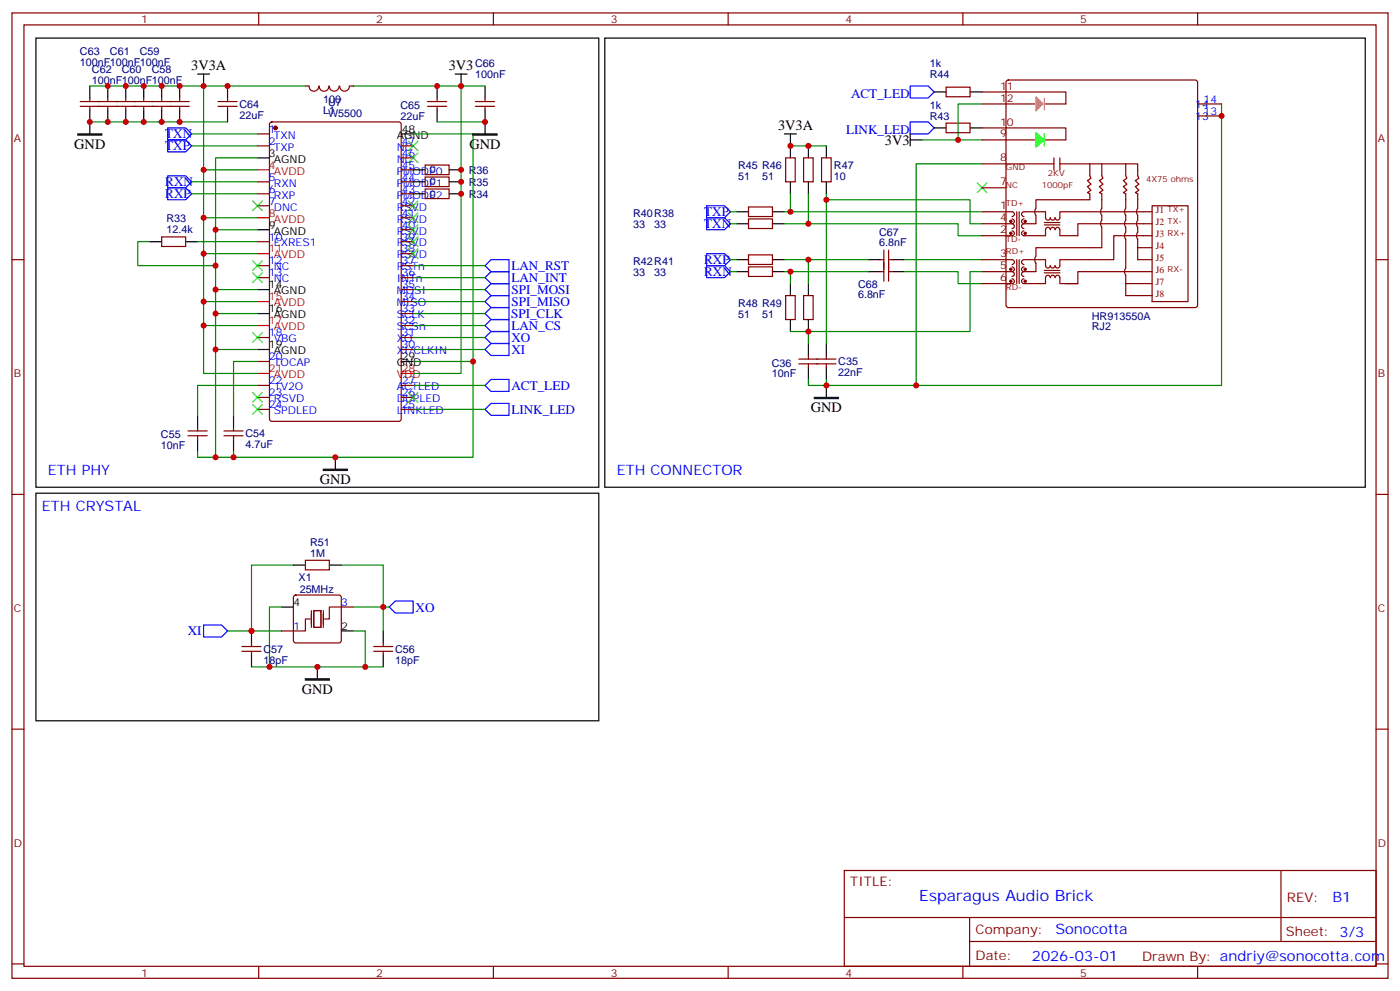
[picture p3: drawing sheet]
<svg xmlns="http://www.w3.org/2000/svg" width="412mm" height="292mm" viewBox="0 0 412 292" stroke-linecap="round" stroke-linejoin="round" font-family="sans-serif">
<g fill="none" stroke="#870000" stroke-width=".35">
<path d="M3.5 3.8h405.4v284.3h-405.4zM7.1 7.3h398.2v277.3h-398.2zM76.2 3.8v3.5M145.3 3.8v3.5M214.5 3.8v3.5M283.6 3.8v3.5M352.8 3.8v3.5M23.6 31.3h32.1M23.6 29.9h32.1M26.5 28.9v1M26.5 31.3v1.1M31.7 28.9v1"/>
<path d="M31.7 31.3v1.1M37 28.9v1M37 31.3v1.1M42.3 28.9v1M42.3 31.3v1.1M47.6 28.9v1M47.6 31.3v1.1M52.9 28.9v1M52.9 31.3v1.1M64.2 31.3h5.6M64.2 29.9h5.6M67 28.9v1"/>
<path d="M67 31.3v1.1M75.8 39.4h3.6M79.6 36.1l.5-.2h37.4l.6 .4 .1 87.1-.5 .7h-37.6l-.7-.5v-87zM90 25.3h1M93.9 25.4a1.41 1.41 0 0 1-1.4 1.5 1.41 1.41 0 0 1-1.4-1.5M94.1 25.4a1.41 1.41 0 0 0 1.4 1.5 1.41 1.41 0 0 0 1.4-1.5M97 25.4a1.41 1.41 0 0 0 1.4 1.5 1.41 1.41 0 0 0 1.4-1.5M102.9 25.4a1.41 1.41 0 0 1-1.4 1.4 1.41 1.41 0 0 1-1.4-1.4M103 25.3h1.1M125.9 31.3h5.7M125.9 29.9h5.7M128.8 28.9v1"/>
<path d="M128.8 31.3v1.1M140.1 31.3h5.6M140.1 29.9h5.6M142.9 28.9v1M142.9 31.3v1.1M278.7 36.3h7.1v2.8h-7.1zM278.7 25.7h7.1v2.8h-7.1zM289.3 27.1h24.7v3.5h-6M289.3 37.7h24.7v3.5h-6M289.3 30.6h15.5M296.6 23.8l.4-.2h55.1l.5 .2 .2 .5v65.6l-.3 .5-.4 .2h-55.1l-.5-.2-.2-.5v-65.6zM352.8 30.6h7"/>
<path d="M352.8 34.1h7M75.8 43h3.6M75.8 53.6h3.6M75.8 57.1h3.6M118.2 43h3.5M118.2 53.6h3.5M118.2 57.1h3.5M118.2 50h3.5M118.2 46.5h3.5M125.2 55.7h7.1v2.8h-7.1zM125.2 52.1h7.1v2.9h-7.1zM125.2 48.6h7.1v2.8h-7.1z"/>
<path d="M231.4 46.5h2.8v7.1h-2.8zM236.7 46.5h2.8v7.1h-2.8zM242 46.5h2.8v7.1h-2.8zM289.3 55.3h7M289.3 48.3h21.1M289.3 41.2h15.5M310.4 46.5v3.5M312.2 48.3h22.9v3.5l.4 .7-1.1 .7 1.1 1.1-1.1 .7 1.1 1-1.1 .7 .7 .4v4.2a1.77 1.77 0 0 0 0 2.1v1.4M312.2 46.5v3.5M321 48.3v3.5l.4 .7-1.1 .7 1.1 1.1-1.1 .7 1.1 1-1.1 .7 .7 .4v1.7h-15.8l-.1 2.5a1.77 1.77 0 0 0 .1 2.1v2.5h-3.6M324.6 48.3v3.5l.3 .7-1.1 .7 1.1 1.1-1.1 .7 1.1 1-1.1 .7 .8 .4-.1 4.2a1.77 1.77 0 0 0 .1 2.1v1.4M331.6 48.3v3.5l.4 .7-1.1 .7 1.1 1.1-1.1 .7 1.1 1-1.1 .7 .7 .4v4.2a1.77 1.77 0 0 0 0 2.1v1.4"/>
<path d="M3.5 76.5h3.6M47.6 69.8h7.1v2.8h-7.1zM75.8 60.6h3.6M75.8 71.2h3.6M75.8 78.2h3.6M118.2 60.6h3.5M118.2 71.2h3.5M118.2 78.2h3.5M118.2 74.7h3.5M118.2 67.7h3.5M118.2 64.1h3.5M220.5 61h7v2.8h-7z"/>
<path d="M220.5 64.5h7v2.8h-7zM220.5 75.1h7v2.8h-7zM220.5 78.6h7v2.8h-7zM259.3 76.5h1M260.3 73.7v9.1M261.8 76.5h1M261.8 73.7v9.1M289.3 76.5h8.8a.71 .71 0 0 1 .7 .7 .71 .71 0 0 1-.7 .7M289.3 62.4h8.8a.71 .71 0 0 1 .7 .7 .71 .71 0 0 1-.7 .7M289.3 65.9h8.8M298.1 78.6a.71 .71 0 0 1 .7 .7 .71 .71 0 0 1-.7 .7M298.1 65.9a.71 .71 0 0 1 .7 .7 .71 .71 0 0 1-.7 .7"/>
<path d="M298.1 68a.71 .71 0 0 1 .7 .7 .71 .71 0 0 1-.7 .7h-8.8M298.1 64.5a.71 .71 0 0 1 .7 .7 .71 .71 0 0 1-.7 .7M299.5 62.4v7M299.5 76.5v7M300.2 62.4v7M300.2 76.5v7M301.6 78.6a.71 .71 0 0 0-.7 .7 .71 .71 0 0 0 .7 .7M301.6 65.9a.71 .71 0 0 0-.7 .7 .71 .71 0 0 0 .7 .7M301.6 64.5a.71 .71 0 0 0-.7 .7 .71 .71 0 0 0 .7 .7M307.6 79.7h4.6M307.6 66.3h4.6M307.6 65.5h4.6"/>
<path d="M324.5 64.9a1.77 1.77 0 0 0 .1 2.1v6h-19.4l-.1 2.4a1.77 1.77 0 0 0 .1 2.1v2.5h-3.6M331.6 68.4a1.77 1.77 0 0 0 0 2.1v8.5a1.77 1.77 0 0 0 0 2.1v6h7.8M331.6 64.9a1.77 1.77 0 0 0 0 2.1v1.4M335.1 68.4a1.77 1.77 0 0 0 0 2.1v6h4.3M335.1 64.9a1.77 1.77 0 0 0 0 2.1v1.4M335.1 73h4.3M339.4 69.4h-11.3v7.1h-15.9v1.7a.71 .71 0 0 1-.7 .8 .71 .71 0 0 1-.7-.8 .71 .71 0 0 1-.7 .8 .71 .71 0 0 1-.7-.8 .71 .71 0 0 1-.7 .8 .71 .71 0 0 1-.7-.8v-1.7h-6.4a.71 .71 0 0 0-.7 .7 .71 .71 0 0 0 .7 .7M339.4 65.9h-21.9v3.5h-5.3v-1.7a.71 .71 0 0 0-.7-.7 .71 .71 0 0 0-.7 .7 .71 .71 0 0 0-.7-.7 .71 .71 0 0 0-.7 .7 .71 .71 0 0 0-.7-.7 .71 .71 0 0 0-.7 .7v1.7h-6.4a.71 .71 0 0 1-.7-.7 .71 .71 0 0 1 .7-.7M339.4 62.4h-27.2v1.7a.71 .71 0 0 1-.7 .7 .71 .71 0 0 1-.7-.7 .71 .71 0 0 1-.7 .7 .71 .71 0 0 1-.7-.7 .71 .71 0 0 1-.7 .7 .71 .71 0 0 1-.7-.7v-1.7h-6.4a.71 .71 0 0 0-.7 .7 .71 .71 0 0 0 .7 .7M339.4 60.6h10.6v28.2h-10.6zM405.3 76.5h3.6M75.8 81.8h3.6"/>
<path d="M75.8 99.4h3.6M118.2 81.8h3.5M118.2 99.4h3.5M118.2 95.9h3.5M118.2 92.4h3.5M118.2 88.8h3.5M118.2 85.3h3.5M231.4 87.1h2.8v7h-2.8zM236.7 87.1h2.8v7h-2.8zM259.3 80h1M261.8 80h1M289.3 80h8.8"/>
<path d="M298.1 80a.71 .71 0 0 1 .7 .7 .71 .71 0 0 1-.7 .7M298.1 82.1a.71 .71 0 0 1 .7 .7 .71 .71 0 0 1-.7 .7h-8.8M301.6 80a.71 .71 0 0 0-.7 .7 .71 .71 0 0 0 .7 .7M301.6 82.1a.71 .71 0 0 0-.7 .7 .71 .71 0 0 0 .7 .7h6.4v-1.7a.71 .71 0 0 1 .7-.7 .71 .71 0 0 1 .7 .7 .71 .71 0 0 1 .7-.7 .71 .71 0 0 1 .7 .7 .71 .71 0 0 1 .7-.7 .71 .71 0 0 1 .7 .7v1.7h5.3M307.6 80.4h4.6M331.6 83.5h7.8M339.4 80h-21.9v3.5h-3.5M75.8 106.5h3.6M75.8 113.5h3.6M75.8 117.1h3.6M118.2 113.5h3.5M118.2 117.1h3.5"/>
<path d="M118.2 102.9h3.5M235.3 107.2h10.9M235.3 105.8h10.9M238.1 104.7v1.1M238.1 107.2v1M243.4 104.7v1.1M243.4 107.2v1M55.4 128.3h5.6M55.4 126.9h5.6M58.2 125.9v1M58.2 128.3v1.1M66 128.3h5.6"/>
<path d="M66 126.9h5.6M68.8 125.9v1M68.8 128.3v1.1M75.8 120.6h3.6M118.2 120.6h3.5M3.5 145.6h3.6M405.3 145.6h3.6M86.7 175.5l.4-.2h12.7l.5 .2 .2 .5v12.7l-.2 .5-.5 .2h-12.7l-.5-.3-.2-.4v-12.7zM90 165h7v2.9h-7zM100.5 178.8h3.6M71.3 191.8h5.6M71.3 190.4h5.6"/>
<path d="M74.1 189.4v1M74.1 191.8v1.1M82.9 185.8h3.5M110.1 191.8h5.6M110.1 190.4h5.6M112.9 189.4v1M112.9 191.8v1.1M3.5 214.8h3.6M405.3 214.8h3.6M248.7 256.4h156.6v28.2h-156.6zM377.3 256.4v20.9M248.7 270.2h156.5"/>
<path d="M285.6 277.3h119.6M285.6 270.2v14.2M3.5 283.9h3.6M76.2 284.6v3.5M145.3 284.6v3.5M214.5 284.6v3.5M283.6 284.6v3.5M352.8 284.6v3.5M405.3 283.9h3.6"/>
</g>
<circle cx="81.1" cy="37.7" r=".53" fill="#870000" stroke="#870000" stroke-width=".35"/>
<g fill="none" stroke="#000" stroke-width=".35">
<path d="M10.6 11.2h165.8v132.3h-165.8zM178.2 11.2h224v132.3h-224zM26.5 25.3v3.6M26.5 32.4v7M31.7 25.3v3.6M31.7 32.4v3.5M37 25.3v3.6M37 32.4v3.5M42.3 25.3v3.6M42.3 32.4v3.5M47.6 25.3v3.6M47.6 32.4v3.5"/>
<path d="M52.9 25.3v3.6M52.9 32.4v3.5M58.2 21.8h3.5M60 21.8v3.5M67 25.3v3.6M67 32.4v3.5M118.2 39.4h3.5M128.8 25.3v3.6M128.8 32.4v3.5M134.1 21.8h3.5M135.8 21.8v3.5M142.9 25.3v3.6"/>
<path d="M142.9 32.4v7M231.1 39.4h3.5M232.8 39.4v7.1M268.1 39.4v3.6M275.2 37.7h3.5M275.2 27.1h3.5M285.8 37.7h3.5M285.8 27.1h3.5M75.8 46.5h3.6M121.7 57.1h3.5M121.7 53.6h3.5M121.7 50h3.5"/>
<path d="M132.3 57.1h3.5M132.3 53.6h3.5M132.3 50h3.5M232.8 53.6v3.5M238.1 43v3.5M238.1 53.6v3.5M243.4 43v3.5M243.4 53.6v3.5M268.1 41.2h3.5M44.1 71.2h3.5M54.7 71.2h3.5M75.8 67.7h3.6"/>
<path d="M217 62.4h3.5M217 65.9h3.5M217 76.5h3.5M227.5 62.4h3.6M227.5 65.9h3.6M227.5 76.5h3.6M255.8 76.5h3.5M262.8 76.5h3.5M75.8 85.3h3.6M75.8 92.4h3.6M217 80h3.5M227.5 80h3.6"/>
<path d="M232.8 83.5v3.6M232.8 94.1v3.5M238.1 83.5v3.6M238.1 94.1v3.5M255.8 80h3.5M262.8 80h3.5M75.8 102.9h3.6M118.2 106.5h3.5M238.1 101.2v3.5M238.1 108.2v3.6M243.4 101.2v3.5M243.4 108.2v3.6"/>
<path d="M243.4 113.5v3.6M58.2 122.3v3.6M58.2 129.4v3.5M68.8 122.3v3.6M68.8 129.4v3.5M98.8 134.7v3.5M10.6 145.3h165.8v67h-165.8zM82.9 178.8h3.5M86.4 166.4h3.6M97 166.4h3.5M74.1 185.8v3.6M74.1 192.9v3.5"/>
<path d="M93.5 196.4v3.6M100.5 185.8h3.6M112.9 185.8v3.6M112.9 192.9v3.5"/>
</g>
<path d="M75.8 50h3.6M75.8 64.1h3.6M75.8 74.7h3.6M75.8 88.8h3.6M75.8 95.9h3.6M75.8 110h3.6M118.2 110h3.5" fill="none" stroke="#f00" stroke-width=".35"/>
<g fill="none" stroke="#00f" stroke-width=".35">
<path d="M49.4 37.7h5.3l1.7 1.7-1.7 1.8h-5.3zM268.1 35.9h5.3l1.8 1.8-1.8 1.7h-5.3zM268.1 25.3h5.3l1.8 1.8-1.8 1.8h-5.3zM49.4 41.2h5.3l1.7 1.8-1.7 1.7h-5.3zM49.4 51.8h5.3l1.7 1.8-1.7 1.7h-5.3zM49.4 55.3h5.3l1.7 1.8-1.7 1.7h-5.3zM142.9 78.2l1.7-1.7h5.3v3.5h-5.3zM208.1 60.6h5.3l1.8 1.8-1.8 1.7h-5.3zM208.1 64.1h5.3l1.8 1.8-1.8 1.8h-5.3zM208.1 78.2h5.3l1.8 1.8-1.8 1.8h-5.3zM208.1 74.7h5.3l1.8 1.8-1.8 1.7h-5.3zM142.9 92.4l1.7-1.8h5.3v3.5h-5.3z"/>
<path d="M142.9 95.9l1.7-1.8h5.3v3.5h-5.3zM142.9 81.8l1.7-1.8h5.3v3.5h-5.3zM142.9 88.8l1.7-1.7h5.3v3.5h-5.3zM142.9 99.4l1.7-1.8h5.3v3.6h-5.3zM144.6 83.5h5.3v3.6h-5.3l-1.7-1.8zM142.9 113.5l1.7-1.7h5.3v3.5h-5.3zM144.6 101.2h5.3v3.5h-5.3l-1.7-1.8zM142.9 120.6l1.7-1.8h5.3v3.5h-5.3zM116.4 177h5.3v3.6h-5.3l-1.7-1.8zM60 184.1h5.3l1.7 1.7-1.7 1.8h-5.3z"/>
</g>
<g fill="none" stroke="#008700" stroke-width=".35">
<path d="M26.5 35.9h40.5M26.5 25.3h33.5M56.4 39.4h19.4M90 25.3h-30v24.7h15.8M104.1 25.3h31.7v84.7h-14.1M121.7 39.4h17.6v67.1M128.8 35.9h14.1M135.8 25.3h7.1M289.3 30.6h-7.1v10.6M359.8 30.6v82.9h-89.9M56.4 43h19.4M56.4 53.6h19.4"/>
<path d="M56.4 57.1h19.4M60 50v14.1h15.8M75.8 46.5h-12.3v88.2h75.8v-28.2h-17.6M232.8 43h10.6M232.8 57.1v5.3M238.1 57.1v8.8M243.4 57.1v1.7h42.4v7.1h3.5M243.4 58.8v42.4M271.6 41.2h17.7M289.3 48.3h-19.4v65.2h-26.5M44.1 71.2h-3.5v7h22.9M58.2 71.2h17.6"/>
<path d="M60 64.1v10.6h15.8M60 74.7v14.1h15.8M63.5 67.7h12.3M121.7 78.2h21.2M215.2 62.4h1.8M215.2 65.9h1.8M215.2 76.5h1.8M231.1 62.4h58.2M231.1 65.9h51.1v3.5h7.1M231.1 76.5h24.7M238.1 76.5v7M266.3 76.5h23"/>
<path d="M60 88.8v7.1h15.8M60 95.9v14.1h15.8M63.5 85.3h12.3M63.5 92.4h12.3M121.7 85.3h21.2M121.7 92.4h21.2M121.7 95.9h21.2M121.7 88.8h21.2M121.7 81.8h21.2M121.7 99.4h21.2M215.2 80h1.8M231.1 80h24.7"/>
<path d="M232.8 80v3.5M238.1 97.6v3.6M266.3 80h15.9v3.5h7.1M289.3 80h-3.5v17.6h-53M63.5 102.9h12.3M75.8 106.5h-7v15.8M75.8 113.5h-17.6v8.8M121.7 102.9h21.2M121.7 113.5h21.2M238.1 111.8v1.7h5.3v-1.7M58.2 132.9v1.8h5.3M68.8 132.9v1.8"/>
<path d="M121.7 120.6h21.2M82.9 178.8h-3.5v17.6h28.2v-10.6h-3.5M86.4 166.4h-12.3v19.4M100.5 166.4h12.4v19.4M104.1 178.8h10.6M67 185.8h15.9M74.1 196.4h5.3M107.6 196.4h5.3"/>
</g>
<path d="M22.9 39.4h7.1v.4h-7.1zM139.3 39.4h7.1v.4h-7.1zM239.9 117.1h7v.3h-7zM95.2 138.2h7.1v.4h-7.1zM90 200h7v.3h-7z" fill="#000" stroke="#000" stroke-width=".35"/>
<g fill="none" stroke="#3c3" stroke-width=".35">
<path d="M74.4 59.2l2.9 2.8M77.3 59.2l-2.9 2.8M120.3 59.2l2.8 2.8M120.3 45.1l2.8 2.8M120.3 41.6l2.8 2.8M123.1 59.2l-2.8 2.8M123.1 45.1l-2.8 2.8M123.1 41.6l-2.8 2.8M287.9 53.9l2.8 2.8M290.7 53.9l-2.8 2.8M74.4 76.8l2.9 2.9M77.3 76.8l-2.9 2.9"/>
<path d="M120.3 73.3l2.8 2.8M120.3 69.8l2.8 2.8M120.3 66.3l2.8 2.8M120.3 62.7l2.8 2.8M123.1 69.8l-2.8 2.8M123.1 73.3l-2.8 2.8M123.1 66.3l-2.8 2.8M123.1 62.7l-2.8 2.8M74.4 80.4l2.9 2.8M74.4 98l2.9 2.8M77.3 80.4l-2.9 2.8M77.3 98l-2.9 2.8"/>
<path d="M74.4 115.6l2.9 2.9M74.4 119.2l2.9 2.8M77.3 115.6l-2.9 2.9M77.3 119.2l-2.9 2.8M120.3 115.6l2.8 2.9M123.1 115.6l-2.8 2.9"/>
</g>
<path d="M91.7 179.8v5M92.4 179.8h2.1v5h-2.1zM95.2 179.8v5M100.5 178.8h-3.5v3.5h-1.4M91.4 182.3h-1.4v3.5h-3.6" fill="none" stroke="#870012" stroke-width=".35"/>
<g fill="#870000" stroke="#870000" stroke-width=".29">
<circle cx="297.7" cy="82.8" r=".35"/>
<circle cx="297.7" cy="79.3" r=".35"/>
<circle cx="302" cy="82.8" r=".35"/>
<circle cx="302" cy="79.3" r=".35"/>
<circle cx="297.7" cy="68.7" r=".35"/>
<circle cx="297.7" cy="65.2" r=".35"/>
<circle cx="302" cy="68.7" r=".35"/>
<circle cx="302" cy="65.2" r=".35"/>
</g>
<path d="M305.2 39.1l2.4 2.1-2.4 2.1z" fill="#0f0" stroke="#0f0" stroke-width=".35"/>
<path d="M305.2 28.5l2.1 2.1-2.1 2.1z" fill="#ffed00" stroke="#ffed00" stroke-width=".35"/>
<path d="M307.6 39.4v3.6" fill="none" stroke="#0f0" stroke-width=".35"/>
<path d="M307.6 28.9v3.5" fill="none" stroke="#ffed00" stroke-width=".35"/>
<g fill="#c00">
<circle cx="60" cy="50" r=".88"/>
<circle cx="63.5" cy="67.7" r=".88"/>
<circle cx="63.5" cy="78.2" r=".88"/>
<circle cx="60" cy="64.1" r=".88"/>
<circle cx="60" cy="74.7" r=".88"/>
<circle cx="60" cy="88.8" r=".88"/>
<circle cx="60" cy="95.9" r=".88"/>
<circle cx="63.5" cy="85.3" r=".88"/>
<circle cx="63.5" cy="92.4" r=".88"/>
<circle cx="63.5" cy="102.9" r=".88"/>
<circle cx="98.8" cy="134.7" r=".88"/>
<circle cx="135.8" cy="57.1" r=".88"/>
<circle cx="135.8" cy="53.6" r=".88"/>
<circle cx="135.8" cy="50" r=".88"/>
<circle cx="139.3" cy="106.5" r=".88"/>
<circle cx="93.5" cy="196.4" r=".88"/>
<circle cx="74.1" cy="185.8" r=".88"/>
<circle cx="79.4" cy="196.4" r=".88"/>
<circle cx="107.6" cy="196.4" r=".88"/>
<circle cx="60" cy="25.3" r=".88"/>
<circle cx="135.8" cy="25.3" r=".88"/>
<circle cx="52.9" cy="25.3" r=".88"/>
<circle cx="47.6" cy="25.3" r=".88"/>
<circle cx="42.3" cy="25.3" r=".88"/>
<circle cx="37" cy="25.3" r=".88"/>
<circle cx="31.8" cy="25.3" r=".88"/>
<circle cx="26.5" cy="35.9" r=".88"/>
<circle cx="47.6" cy="35.9" r=".88"/>
<circle cx="42.3" cy="35.9" r=".88"/>
<circle cx="37" cy="35.9" r=".88"/>
<circle cx="31.8" cy="35.9" r=".88"/>
<circle cx="67" cy="25.3" r=".88"/>
<circle cx="52.9" cy="35.9" r=".88"/>
<circle cx="128.8" cy="25.3" r=".88"/>
<circle cx="142.9" cy="35.9" r=".88"/>
<circle cx="232.8" cy="62.4" r=".88"/>
<circle cx="238.1" cy="65.9" r=".88"/>
<circle cx="232.8" cy="43" r=".88"/>
<circle cx="238.1" cy="43" r=".88"/>
<circle cx="232.8" cy="80" r=".88"/>
<circle cx="238.1" cy="76.5" r=".88"/>
<circle cx="238.1" cy="97.6" r=".88"/>
<circle cx="68.8" cy="134.7" r=".88"/>
<circle cx="63.5" cy="134.7" r=".88"/>
<circle cx="112.9" cy="178.8" r=".88"/>
<circle cx="282.2" cy="41.2" r=".88"/>
<circle cx="243.4" cy="58.8" r=".88"/>
<circle cx="243.4" cy="113.5" r=".88"/>
<circle cx="269.9" cy="113.5" r=".88"/>
<circle cx="359.8" cy="34.1" r=".88"/>
</g>
<text font-size="4.6" fill="#00f" x="270.8" y="265.4">Esparagus Audio Brick</text>
<g font-size="4.2">
<text x="56.3" y="20.6">3V3A</text>
<text x="132.2" y="20.6">3V3</text>
<text x="229.2" y="38.3">3V3A</text>
<text x="21.9" y="43.8">GND</text>
<text x="138.3" y="43.8">GND</text>
<text x="260.6" y="42.6">3V3</text>
<text x="238.8" y="121.4">GND</text>
<text x="94.2" y="142.5">GND</text>
<text x="88.9" y="204.3">GND</text>
</g>
<g font-size="4.2" fill="#00f">
<text x="14.1" y="140">ETH PHY</text>
<text x="181.7" y="140">ETH CONNECTOR</text>
<text x="12.3" y="150.6">ETH CRYSTAL</text>
<text x="392.5" y="265.7">B1</text>
<text x="310.9" y="275.2">Sonocotta</text>
<text x="304" y="283">2026-03-01</text>
</g>
<g font-size="3.9" fill="#00f">
<text x="250.7" y="28.7">ACT_LED</text>
<text x="48.7" y="40.7">TXN</text>
<text x="249.2" y="39.3">LINK_LED</text>
<text x="48.7" y="44.2">TXP</text>
<text x="48.7" y="54.8">RXN</text>
<text x="48.7" y="58.3">RXP</text>
<text x="207.4" y="63.6">TXP</text>
<text x="207.4" y="67.2">TXN</text>
<text x="207.4" y="77.7">RXP</text>
<text x="150.6" y="82.9">LAN_INT</text>
<text x="150.6" y="79.5">LAN_RST</text>
<text x="207.4" y="81.3">RXN</text>
<text x="150.6" y="86.5">SPI_MOSI</text>
<text x="150.5" y="93.5">SPI_CLK</text>
<text x="150.6" y="90">SPI_MISO</text>
<text x="150.6" y="97.2">LAN_CS</text>
<text x="150.6" y="100.8">XO</text>
<text x="150.6" y="104.3">XI</text>
<text x="150.6" y="114.8">ACT_LED</text>
<text x="150.6" y="121.9">LINK_LED</text>
<text x="122.4" y="180.1">XO</text>
<text x="55.3" y="187">XI</text>
</g>
<g font-size="3.9" fill="#800">
<text x="250.5" y="261">TITLE:</text>
<text x="379.1" y="265.7">REV:</text>
<text x="287.4" y="275.2">Company:</text>
<text x="378.7" y="275.8">Sheet: 3/3</text>
<text x="287.4" y="282.9">Date:</text>
<text x="336.4" y="282.9">Drawn By: andriy@sonocotta.com</text>
</g>
<g font-size="3.2" fill="#800">
<text x="41.6" y="6.8">1</text>
<text x="110.8" y="6.8">2</text>
<text x="179.9" y="6.8">3</text>
<text x="249.1" y="6.8">4</text>
<text x="318.2" y="6.8">5</text>
<text x="294.6" y="29.9">12</text>
<text x="294.6" y="26.4">11</text>
<text x="4.1" y="41.9">A</text>
<text x="294.6" y="40.5">9</text>
<text x="294.6" y="37">10</text>
<text x="405.9" y="41.9">A</text>
<text x="294.6" y="47.6">8</text>
<text x="294.6" y="54.6">7</text>
<text x="294.6" y="65.2">4</text>
<text x="294.6" y="61.7">1</text>
<text x="294.6" y="68.7">2</text>
<text x="294.6" y="75.8">3</text>
<text x="294.6" y="82.8">6</text>
<text x="294.6" y="79.3">5</text>
<text x="4.1" y="111.1">B</text>
<text x="405.9" y="111.1">B</text>
<text x="4.1" y="180.2">C</text>
<text x="405.9" y="180.2">C</text>
<text x="4.1" y="249.3">D</text>
<text x="405.9" y="249.3">D</text>
<text x="41.6" y="287.6">1</text>
<text x="110.8" y="287.6">2</text>
<text x="179.9" y="287.6">3</text>
<text x="249.1" y="287.6">4</text>
<text x="318.2" y="287.6">5</text>
</g>
<g font-size="3.2" fill="#000080">
<text x="23.6" y="16.2">C63</text>
<text x="32.4" y="16.2">C61</text>
<text x="41.2" y="16.2">C59</text>
<text x="23.6" y="19.4">100nF100nF100nF</text>
<text x="27.1" y="21.5">C62</text>
<text x="35.9" y="21.5">C60</text>
<text x="44.7" y="21.5">C58</text>
<text x="140" y="22.9">100nF</text>
<text x="140" y="19.7">C66</text>
<text x="273.9" y="19.8">1k</text>
<text x="273.9" y="22.9">R44</text>
<text x="27.1" y="24.7">100nF100nF100nF</text>
<text x="70.6" y="35">22uF</text>
<text x="70.6" y="31.8">C64</text>
<text x="95.2" y="30.4">100</text>
<text x="95.2" y="33.6">L1</text>
<text x="96.6" y="34.5">W5500</text>
<text x="96.6" y="31.3">U7</text>
<text x="118" y="35.3">22uF</text>
<text x="118" y="32.1">C65</text>
<text x="273.9" y="32.1">1k</text>
<text x="273.9" y="35.3">R43</text>
<text x="126.7" y="51.1">0</text>
<text x="138.1" y="51.2">R36</text>
<text x="217.4" y="53">51</text>
<text x="217.4" y="49.8">R45 R46</text>
<text x="224.5" y="53">51</text>
<text x="245.6" y="53">10</text>
<text x="245.6" y="49.8">R47</text>
<text x="126.6" y="58.2">0</text>
<text x="126.7" y="54.6">0</text>
<text x="138.1" y="58.2">R34</text>
<text x="138.1" y="54.7">R35</text>
<text x="49.1" y="65.5">R33</text>
<text x="186.5" y="64">R40R38</text>
<text x="49.1" y="68.7">12.4k</text>
<text x="186.5" y="67.1">33</text>
<text x="192.7" y="67">33</text>
<text x="259" y="69.5">C67</text>
<text x="259" y="72.6">6.8nF</text>
<text x="186.5" y="81.2">33</text>
<text x="186.5" y="78.1">R42R41</text>
<text x="192.7" y="81.2">33</text>
<text x="252.7" y="87.8">6.8nF</text>
<text x="252.7" y="84.7">C68</text>
<text x="217.4" y="93.5">51</text>
<text x="217.4" y="90.4">R48 R49</text>
<text x="224.5" y="93.5">51</text>
<text x="321.6" y="94.1">HR913550A</text>
<text x="321.6" y="97.3">RJ2</text>
<text x="246.9" y="107.6">C35</text>
<text x="227.3" y="111.2">10nF</text>
<text x="227.3" y="108">C36</text>
<text x="246.9" y="110.8">22nF</text>
<text x="47.4" y="129.1">C55</text>
<text x="72.3" y="132">4.7uF</text>
<text x="72.3" y="128.7">C54</text>
<text x="47.4" y="132.3">10nF</text>
<text x="91.3" y="160.8">R51</text>
<text x="91.3" y="164">1M</text>
<text x="87.9" y="171.1">X1</text>
<text x="88.3" y="174.6">25MHz</text>
<text x="77.6" y="195.4">18pF</text>
<text x="77.6" y="192.3">C57</text>
<text x="116.4" y="195.4">18pF</text>
<text x="116.4" y="192.3">C56</text>
</g>
<g font-size="3.2" fill="#00f">
<text x="352.1" y="35.2">13</text>
<text x="352.1" y="31.7">14</text>
<text x="354.5" y="33.8">13</text>
<text x="354.5" y="30.3">14</text>
<text x="79.2" y="39.1">1</text>
<text x="80.7" y="40.9">TXN</text>
<text x="79.2" y="42.6">2</text>
<text x="80.7" y="44.4">TXP</text>
<text x="116.9" y="47.9">NC</text>
<text x="116.9" y="44.4">NC</text>
<text x="118.4" y="46.1">46</text>
<text x="118.4" y="42.6">47</text>
<text x="79.2" y="53.2">5</text>
<text x="116.9" y="51.4">PMODE0</text>
<text x="118.4" y="53.2">44</text>
<text x="118.4" y="49.7">45</text>
<text x="79.2" y="56.7">6</text>
<text x="80.7" y="55">RXN</text>
<text x="80.7" y="58.5">RXP</text>
<text x="116.9" y="58.5">PMODE2</text>
<text x="116.9" y="55">PMODE1</text>
<text x="118.4" y="56.7">43</text>
<text x="79.2" y="60.3">7</text>
<text x="80.7" y="62">DNC</text>
<text x="116.9" y="65.5">RSVD</text>
<text x="116.9" y="62">RSVD</text>
<text x="118.4" y="63.8">41</text>
<text x="118.4" y="60.3">42</text>
<text x="79.2" y="70.8">10</text>
<text x="116.9" y="69.1">RSVD</text>
<text x="118.4" y="70.8">39</text>
<text x="118.4" y="67.3">40</text>
<text x="79.2" y="77.9">12</text>
<text x="80.7" y="72.6">EXRES1</text>
<text x="116.9" y="76.1">RSVD</text>
<text x="116.9" y="72.6">RSVD</text>
<text x="118.4" y="77.9">37</text>
<text x="118.4" y="74.4">38</text>
<text x="79.2" y="81.4">13</text>
<text x="80.7" y="79.7">NC</text>
<text x="80.7" y="83.2">NC</text>
<text x="116.9" y="83.2">INTn</text>
<text x="116.9" y="79.7">RSTn</text>
<text x="118.4" y="81.4">36</text>
<text x="116.9" y="86.7">MOSI</text>
<text x="118.4" y="88.5">34</text>
<text x="118.4" y="84.9">35</text>
<text x="116.9" y="93.8">SCLK</text>
<text x="116.9" y="90.2">MISO</text>
<text x="118.4" y="95.5">32</text>
<text x="118.4" y="92">33</text>
<text x="79.2" y="99.1">18</text>
<text x="80.7" y="100.8">VBG</text>
<text x="116.9" y="100.8">XO</text>
<text x="116.9" y="97.3">SCSn</text>
<text x="118.4" y="99.1">31</text>
<text x="79.2" y="106.1">20</text>
<text x="80.7" y="107.9">TOCAP</text>
<text x="116.9" y="104.4">XI/CLKIN</text>
<text x="118.4" y="102.6">30</text>
<text x="79.2" y="113.2">22</text>
<text x="118.4" y="113.2">27</text>
<text x="79.2" y="116.7">23</text>
<text x="80.7" y="114.9">1V2O</text>
<text x="80.7" y="118.5">RSVD</text>
<text x="116.9" y="118.5">DUPLED</text>
<text x="116.9" y="114.9">ACTLED</text>
<text x="118.4" y="116.7">26</text>
<text x="79.2" y="120.2">24</text>
<text x="80.7" y="122">SPDLED</text>
<text x="116.9" y="122">LINKLED</text>
<text x="118.4" y="120.2">25</text>
<text x="100.5" y="178.4">3</text>
<text x="86.4" y="185.5">1</text>
</g>
<g font-size="3.2">
<text x="116.9" y="40.9">AGND</text>
<text x="118.4" y="39.1">48</text>
<text x="79.2" y="46.1">3</text>
<text x="80.7" y="47.9">AGND</text>
<text x="79.2" y="67.3">9</text>
<text x="80.7" y="69.1">AGND</text>
<text x="79.2" y="84.9">14</text>
<text x="80.7" y="86.7">AGND</text>
<text x="79.2" y="92">16</text>
<text x="80.7" y="93.8">AGND</text>
<text x="79.2" y="102.6">19</text>
<text x="80.7" y="104.4">AGND</text>
<text x="116.9" y="107.9">GND</text>
<text x="118.4" y="106.1">29</text>
<text x="86.4" y="178.4">4</text>
<text x="100.5" y="185.5">2</text>
</g>
<g font-size="3.2" fill="#f00">
<text x="79.2" y="49.7">4</text>
<text x="80.7" y="51.4">AVDD</text>
<text x="79.2" y="63.8">8</text>
<text x="80.7" y="65.5">AVDD</text>
<text x="79.2" y="74.4">11</text>
<text x="80.7" y="76.1">AVDD</text>
<text x="79.2" y="88.5">15</text>
<text x="79.2" y="95.5">17</text>
<text x="80.7" y="90.2">AVDD</text>
<text x="80.7" y="97.3">AVDD</text>
<text x="79.2" y="109.6">21</text>
<text x="80.7" y="111.4">AVDD</text>
<text x="116.9" y="111.4">VDD</text>
<text x="118.4" y="109.6">28</text>
</g>
<g font-size="2.8" fill="#800">
<text x="340.4" y="62.8">J1</text>
<text x="340.4" y="69.9">J3</text>
<text x="340.4" y="66.3">J2</text>
<text x="340.4" y="76.9">J5</text>
<text x="340.4" y="73.4">J4</text>
<text x="340.4" y="84">J7</text>
<text x="340.4" y="80.4">J6</text>
<text x="340.4" y="87.5">J8</text>
</g>
<g font-size="2.5" fill="#800">
<text x="296.3" y="50.2">GND</text>
<text x="308.7" y="52">2KV</text>
<text x="337.6" y="53.7">4X75 ohms</text>
<text x="296.3" y="55.5">NC</text>
<text x="306.9" y="55.5">1000pF</text>
<text x="296.3" y="60.8">TD+</text>
<text x="344" y="62.5">TX+</text>
<text x="296.3" y="71.4">TD-</text>
<text x="344" y="66.1">TX-</text>
<text x="344" y="69.6">RX+</text>
<text x="296.3" y="74.9">RD+</text>
<text x="344" y="80.2">RX-</text>
<text x="296.3" y="85.4">RD-</text>
</g>
</svg>
